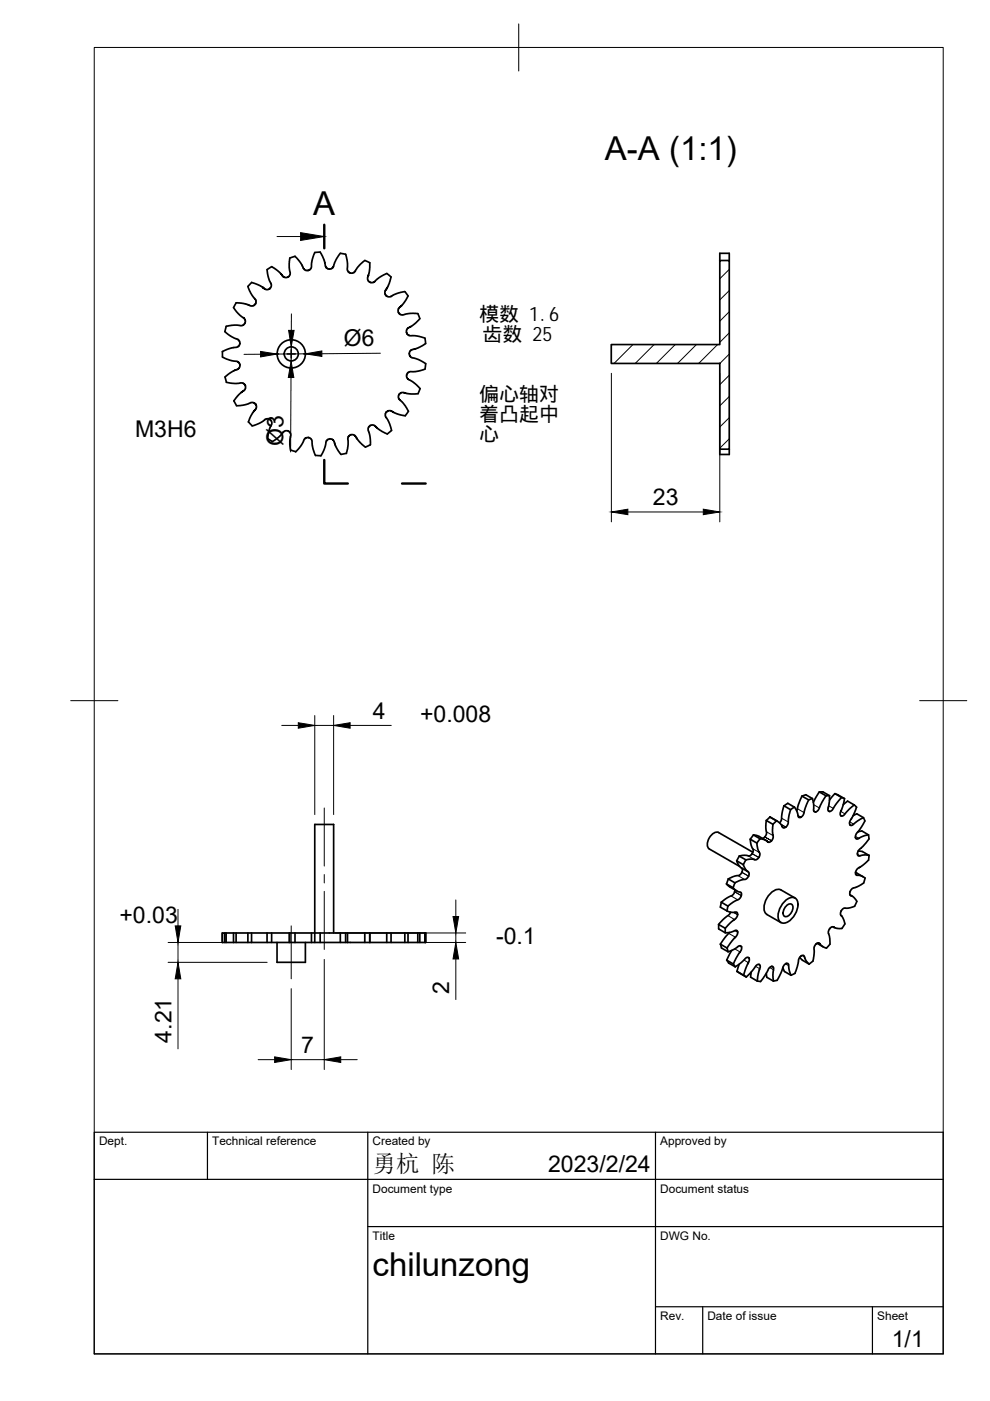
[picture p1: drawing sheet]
<svg xmlns="http://www.w3.org/2000/svg" width="210mm" height="297mm" viewBox="0 0 210 297" stroke-linecap="round" stroke-linejoin="round" font-family="sans-serif">
<!-- layer: Visible -->
<g fill="none" stroke="#000" stroke-width=".36">
<path d="M53.3 59.9l1.5 .5 1.5 .9 .4 .1 .5-.2M53.4 59.9l-.4 .4a.75 .75 0 0 0-.2 1.2l.6 1 .8 1 .1 .6-.2 .4M56.6 57.2l.3 1.8 .6 1.3v.5l-.3 .4M56.6 57.2l1.1-.6 1.6 1.1 .8 1 .4 .2 .5-.1M61.4 54.7l-.1 2 .2 1.4-.5 .6M61.5 54.7l1-.4 1.3 1.4 .6 1.3 .3 .3h.6M65.3 57.3h.1M69.8 57.1l-.7-.5-.4-1.6-.7-1.4a1.07 1.07 0 0 0-1.3 .1l-.6 1.6-.1 1.5-.3 .4-.4 .1M69.8 57h.1M73.3 53.9l.4 1.8-.1 1.5 .2 .4 .5 .3M73.3 53.9h-.3a.92 .92 0 0 0-1.4 .5l-1 2.3-.8 .4M74.3 57.9h.1"/>
<path d="M77.3 55.2l-1.1 1-1.1 1.5-.4 .2h-.4M77.4 55.2l1 .5-.1 1.9-.4 1.3 .1 .5 .3 .4M78.4 59.8h.1M78.4 59.8l.3 .1 .5-.1 1.8-1.3a1.04 1.04 0 0 1 1.1-.4 1.04 1.04 0 0 1 .8 .8l-.5 1.6-.8 1.3v.5l.3 .3M152.6 55.2v-1.5h2v1.5M47.2 74.5v.6a.76 .76 0 0 0 .6 .9l1.2 .4 1.4 .3 .5 .7M47.7 70.3l1.4 1.1 1.5 .7 .2 .3v.4M48 69.2l-.3 1.1M50.1 64.2l1.6 .2 1.6 .5 .4-.1 .4-.3M50.1 64.2l-.3 .5a.77 .77 0 0 0 .2 1.1l.8 .9 1.1 .9 .1 .5-.1 .4-.3 .4-.4 .2-1.5-.2-1.8 .3M50.8 72.9l-.1 .4-.4 .3-1.5 .3-1.7 .7M50.9 77.4l-.1 .4-.3 .4-1.3 .6-1.5 1.1 .3 1.1"/>
<path d="M50.9 72.8h.1M50.9 77.3v.1M52 68.4v.1M81.8 62.6l.1 .1M84.5 66.3l.4 .4 .4 .1 1.4-.3 1.2-.1a.8 .8 0 0 1 1 .9l.1 .2M84.5 66.3h.1M85.8 61.8l-1.5 .4-1.6 .7h-.4l-.4-.2M85.8 61.8l.7 1-.8 1.3-1.2 1.4-.1 .4 .1 .4M86.2 70.5l.2 .4 .4 .3h1.6l1.7 .5M86.2 70.5h.1M86.2 79.5l.2 .8 1.2 .7 1 .9a.8 .8 0 0 1 .2 1.3l-.1 .2M86.2 79.4v.1"/>
<path d="M86.8 75h.1M86.8 75l.1 .4 .3 .4 1.5 .4 1.6 .9M89 67.6l-1.2 1.1-1.4 1-.2 .4v.4M90.1 71.7l.1 1.1M90.2 72.8l-1.3 .9-1.7 .5-.3 .3-.1 .5M90.3 77.1l-.2 1.2-1.7 .4-1.5 .1-.5 .3-.2 .4M129.6 73.1h23v-17.9h2v40h-2v-18.1h-23zM48 81.1l1.7 .2 1.6-.1 .4 .2 .3 .3M49.6 85l.3 .5a.91 .91 0 0 0 1.2 .5l1.2-.3 1-.4 .6 .1 .3 .3M52 81.8l.1 .4-.2 .4-1.4 1.2-.9 1.2M52 81.7h.1M53.4 90.3l1.7-.6 1.4-.9 .7 .1 .4 .4v.5l-.6 1.4-.3 1.8"/>
<path d="M54.2 85.7l.2 .5-.1 .4-.9 1.2-.7 1.7 .8 .8M56.8 93l.9 .6M57.3 89h.1M61.1 91.4l-.5-.1-.4 .2-1 1.1-1.5 1M61.1 91.4l.4 .3 .2 .4-.3 1.3 .2 2M61.1 91.4h.1M61.6 95.4l.6 .2a.84 .84 0 0 0 1.1-.4l.7-1 .6-1.1 .3-.3 .6-.1 .6 .7 .2 1.6 .6 1.6h1.2M69.9 93.1l-.4 .1-.3 .3-.4 1.7-.8 1.5M70 93.1h.3l.4 .3 .5 1.4 1.1 1.6 1.1-.3M70 93h-.1M74.4 92.2l-.5 .3-.1 .3v1.7l-.4 1.6M74.4 92.2l.4-.1 .4 .2 1 1.4 1.3 1.1"/>
<path d="M74.4 92.2h.1M78.4 90.3l-.3 .4-.1 .5 .4 1.3 .1 1.8M78.5 90.2h.8l1 .9 1.8 .9M78.5 94.3l-1 .5M81.9 87.4l-.2 .3v.5l.6 .9 .6 1.5a.79 .79 0 0 1-.5 1.2l-.3 .2M81.9 87.3h.1M84.6 83.7l-.1 .4 .1 .5 1.5 1.7a1.03 1.03 0 0 1 .4 1 1.03 1.03 0 0 1-.8 .8l-1.6-.4-1.3-.6h-.6l-.3 .2M84.6 83.7h.1M88.6 83.5h-1.5l-1.9-.3-.6 .5M152.6 95.2v1.2h2v-1.2M150.4 180l6.4 3.7M152.4 176.5l7.2 4.2"/>
<path d="M152.4 176.5a2.07 2.07 0 0 0-2.3 1.7 1.43 1.43 0 0 0 .3 1.8M159.1 177.9l.1 1.2 .5 1.1-.2 .8-.6 .5-1-.2-1.2 .2M159.1 177.9l1.4 .8M159.7 177l1.1 .3 1.6 .9M159.7 177l1.5 .8M159.8 177l-.7 .9M160.5 178.7l.1 1.2 .5 1.1-.2 .8M161.2 177.8l-.7 .9M161.2 177.8l1 .3 .8 .5 .6-.3M162.2 177.4v.1M162.5 174l-.1 1.5 .1 1.3-.3 .6-.5 .4M162.5 174l1.4 .8"/>
<path d="M163.2 173.2l1.6 .9M163.2 173.2l1.5 .8M163.3 173.2l-.8 .8M163.6 178.2v.1M163.9 174.8l-.1 1.6 .1 1.2-.3 .7M164.7 174l.8 .7 .5 .8 .6-.1M164.7 174l-.8 .8M166.2 170.8l1.4 .9-.4 1.4-.1 1.4-.5 .9M166.2 170.8l-.4 1.4-.1 1.6-.4 .7M166.2 170.8l.8-.5 1.4 .8 .6 1 .3 1.1 .5 .1M168.4 171.1l-.8 .6M169.8 173.3h.1"/>
<path d="M170 168.8l-1.1 3.1M170 168.8l1.4 .8M170.1 168.8l.8-.3 1.4 .8M171.4 169.6l-.6 1.6-.4 1.4-.6 .7M172.3 169.3l-.8 .3M173 172.1h-.1M174.5 167.9l1.4 .8M174.5 167.9h-.8M175.1 168.7l-.8 1.4-.8 1.6-.6 .5-.4-.3v-1.5l-.2-1.1M175.1 168.7l-1.4-.8-1.3 2.2M175.8 172h.1M175.9 168.7h-.8"/>
<path d="M175.9 168.7v1.2l-.4 1.6 .1 .4 .2 .1M177 168.3l.7 .2M177.6 168.5l1.4 .8M178.3 172.9v.1M178.4 169.1l.7 .2M178.4 169.1l-1.1 1.3-.8 1.3-.6 .3M178.4 169.1l-1.4-.8-1.1 1.3M178.8 170.6l.9-.8 1.4 .9M179 169.3l-.3 1.6-.5 1.4-.1 .4 .2 .3M180.2 174.8h.1M180.9 173l.8-.5 1.4 .9M181.1 170.7l-1.1 .9-1 1.2-.4 .2h-.3"/>
<path d="M181.1 170.7a.7 .7 0 0 1 .3 1.1l-1.2 2.4-.1 .4 .2 .4 .4-.1 1.1-.8 1.3-.7M181.9 176.4l.8-.2 1.4 .8M183.1 173.4l.3 .7M183.4 174.1l-1 1.7-.8 .9-.2 .9 .1 .2 .3 .1 1.4-.7 .9-.2M184.1 177a1.73 1.73 0 0 1-.5 1.7l-1.6 1.6-.2 .7M47.1 197.8h43.2v2h-43.2zM47.1 197.8v2M47.7 197.8v2M47.9 197.8v2M49.5 197.8v2M50.1 197.8v2M52.6 197.8v2"/>
<path d="M53.3 197.8v2M56.6 197.8v2M57.6 197.8v2M58.7 199.8v4.2h6v-4.2M61.3 197.8v2M61.4 197.8v2M62.5 197.8v2M66 197.8v2M67.9 197.8v2M70.7 197.8v-23h-4v25M72.2 197.8v2M73.3 197.8v2"/>
<path d="M73.7 197.8v2M77.3 197.8v2M78.4 197.8v2M82 197.8v2M82.9 197.8v2M85.8 197.8v2M86.5 197.8v2M88.6 197.8v2M89 197.8v2M90.1 197.8v2M90.2 197.8v2M152.4 196.9l1.4 .9"/>
<path d="M152.4 196v.9M152.7 192.3l1.6 .9 .9 .2h.9l.3 .3v.4l-.3 .6-1.2 .9-1.1 1.2M152.9 191.3l1.4 .8M152.9 191.3l-.2 1M153.8 196.8v.9M154 187.4l1.4 .8 .8 .7 .9 .3 .1 .7M154 187.4l.7 .6 1.5 .9M154.3 192.1l-.2 1M154.4 186.4l1.4 .8M154.4 186.4l-.4 1M154.7 197.7l-1 1.1-1 1.4M154.9 193.4l-.3 .5-1.3 1.1-.9 1 1.4 .8"/>
<path d="M155.7 189.1l-.4 .7-1.1 .5-1.3 1M155.8 189.1h.1M155.8 188.7v.4M155.8 187.2l-.4 1M156.2 182.5l1.4 .8 .5 1 .6 .6 .1 .4-.2 .6-.4 .5-1.1 .2-1.3 .6M156.2 182.5l.7 1.3 1.7 1M156.4 197.6h.1M156.4 197.6l-.2-.3-.2-.1-1.1 .5-1.1 .1M156.4 197.6l-.3 .9-.9 1-1 1.5M156.7 181.5l1.5 .8 .9-.2 1.1 .2 .4-.1 .3-.4M156.8 181.5l-.6 1M157.2 189.9l-.5 .8-1.3 .6-1.1 .8"/>
<path d="M157.2 189.9h.1M157.2 184.1l.2 .6-.5 .8-1.5 .4-1 .5M157.3 184.9v.1M158.1 182.3l-.5 1M160.9 181.8h.1M166.2 191.3a2.29 2.29 0 0 1 2.4-.9 2.54 2.54 0 0 1 .1 3.2 3.4 3.4 0 0 1-2.7 2.1 1.47 1.47 0 0 1-1-2.1 5 5 0 0 1 1.2-2.3zM166.7 192a.77 .77 0 0 1 1.4 0 1.95 1.95 0 0 1-1.6 2.3 1.29 1.29 0 0 1 0-1.9zM168.6 190.4l-3-1.7a2.29 2.29 0 0 0-2.6 1.1 3.6 3.6 0 0 0-.7 3.8l3.3 2M173.2 200l1.3 .7M175.9 196.9l-.3 .9 .3 1.3a1.86 1.86 0 0 1-.7 1.9M175.9 196.9h.1M176.6 196.5l.2 .1"/>
<path d="M178.4 193.1l-.2 .9 .6 .7 .3 1.2M178.4 193.1h.1M179.1 195.9l-.3 .5a.74 .74 0 0 1-.8 .5l-1.6-.4-.5 .4M180.2 189v.8l.7 .3 .8 1M180.2 189.7l.5 .3M181.2 192.2l-1.3 .3-1 .1-.5 .5M181.4 185l1.6 .9M181.4 184.9v.4l.2 .3h.8l.9 .5a1.47 1.47 0 0 1-1 1.7l-1.5 .5-.6 .7M181.7 191.1l-.5 1M181.8 181h.1M181.9 180.5h.9l1.5 .9-1-.1-1.2 .2-.3-.5M184.3 181.4a2.06 2.06 0 0 1-1 1.8l-1.5 1-.4 .7"/>
<path d="M152.7 200.2l1.5 .8M152.8 200.2l.2 .8M153 201l1.4 .8M154.1 203.6l1.4 .8M154.1 203.6l.4 .6M154.2 201l.2 .8M154.5 204.2l1.4 .8M155.2 201.5l-1.1 2.1M155.5 204.4l.4 .6M156.3 206l.5 .3M156.7 204.4l-.4 1.6 1.4 .8M156.8 206.3l1.4 .8"/>
<path d="M157.2 200.7h.1M157.2 200.7l-.4-.2-1.3 .8-1.1 .5M157.2 200.7l-.1 .8-1 1.6-.6 1.3M157.7 206.8l.5 .3M158.7 203.1h.1M158.7 203.1l-.3-.1-.2 .1-1.2 1.1-1.1 .8M158.7 203.1l.2 .6-.7 1.5-.5 1.6M159.3 206.1l-.1 1.1 1.4 .8M160.6 208a.89 .89 0 0 0 1.2-.6l1.2-2.1 .4-.3 .4-.1 .2 .3-.1 1.5 .1 1.3M160.9 204.5h.1M161 204.5l-.6 .1-2.2 2.5M161 204.5l.2 .2v.4l-.4 1.3-.2 1.6"/>
<path d="M162.5 206.4l.1 .8 1.4 .8M164.8 207.8l-.8 .2M166.7 204.3l-.6 .6-.5 1.3-.8 1.7M166.7 204.3h.1M166.7 204.3h.3l.2 .2 .1 1.2 .4 1.1-1.4-.8-.3-.9M168.6 206.4l-.9 .4M169.6 203l.5 .6 1.5 .8M169.9 202.7l-.6 .7-.3 1.6-.4 1.4M169.9 202.6v.1M169.9 202.7h.6l.4 1 .7 .7M173 200.2l-.4 .7v1.7a1.98 1.98 0 0 1-1 1.8M173 200.1h.1"/>
<path d="M173 200.1l.6-.2 .8 .8 .8 .3"/>
<circle cx="61.8" cy="75" r="3"/>
<circle cx="61.8" cy="75" r="1.49"/>
</g>
<!-- layer: Visible Narrow -->
<g fill="none" stroke="#000" stroke-width=".21">
<path d="M159.6 179.9l1.4 .8M162.5 176.3l1.4 .9M163.6 178.3l-1.4-.9 1.4 .9M165.5 174.7l1.1 .7M165.6 174.8l1 .6M165.7 173.5l1.4 .8M169.1 171.5l1.4 .8M169.2 172.9l.6 .4-.6-.4M172.5 170.6l1.2 .7M172.5 171.9l.4 .3M175.6 171.9l.3 .1M175.6 171.9l.2 .1"/>
<path d="M175.7 170.8l1 .6M178.3 172l.9 .6M180.2 174.3l.8 .4M181.4 177.3l.7 .4M154.3 194.1l1.4 .9M154.5 197.9l1.4 .8M155 190l1.4 .8M155.5 193.4l.9 .5M155.6 193.4l.8 .5M155.7 189.1l1.5 .8M155.8 197.3l.6 .3M156.5 185.6l1.4 .9"/>
<path d="M157.3 184.9l1.4 .9M158.6 181.4l1.4 .9M159.5 181l1.4 .8-1.4-.8M173.5 199.9l.3 .2M176.7 196.5l.1 .1M180.3 189.8l.1 .1M181.4 185.4l.4 .2M181.8 181.1l.6 .3M155.8 201.2l1.1 .6M156.8 200.5l.4 .2-.4-.2M157.7 203.5l1 .6M158.7 203.1l-.1-.1 .1 .1"/>
<path d="M160.2 204.9l.9 .5M163.2 205.1l.8 .5M166.5 204.4l.7 .4M170.1 202.6l.5 .3"/>
</g>
<!-- layer: BORDER -->
<path d="M20 10.1h180v276.9h-180zM110 5.1v10M15 148.6h10M195 148.6h10" fill="none" stroke="#000" stroke-width=".21"/>
<!-- layer: TITLEBLOCK -->
<path d="M20 240.1h180v46.9h-180zM20 250h180M44 240.1v9.9M78 240.1v46.9M139 240.1v46.9M78 260.1h122M139 277.1h61M149 277.1v9.9M185 277.1v9.9" fill="none" stroke="#000" stroke-width=".25"/>
<!-- layer: Hatching -->
<g fill="none" stroke="#000" stroke-width=".21">
<path d="M154.6 57.1l-2 2M129.7 73.1h-.1M134.2 73.1l-4 4M138.7 73.1l-4 4M143.2 73.1l-4 4M147.7 73.1l-4 4M152.1 73.1l-4 4M154.6 61.6l-2 2M154.6 66.1l-2 2M154.6 70.6l-2 2M154.6 75.1l-2 2M154.6 79.6l-2 2"/>
<path d="M154.6 84.1l-2 1.9M154.6 88.5l-2 2M154.6 93l-2 2"/>
</g>
<!-- layer: Section Lines -->
<path d="M68.7 47.7v4.9M68.7 97.5v5h5M85.2 102.5h5.1" fill="none" stroke="#000" stroke-width=".51"/>
<path d="M58.7 50.2h5" fill="none" stroke="#000" stroke-width=".21"/>
<path d="M63.7 49.3l5 .9-5 .8z" fill="#000" stroke="#000" stroke-width=".21"/>
<!-- layer: FD_Dimensions -->
<g fill="none" stroke="#000" stroke-width=".21">
<path d="M55.2 75.1h-3.5M61.7 73.5v3M61.8 66.6v3.4M64.7 75l-6 .1M80.6 74.9l-12.4 .1M129.6 79.1v31.5M152.6 79.1v31.5M61.7 80l-.1 15.8M133.1 108.5h16M59.7 153.8h3.5M66.7 151.7v21M66.7 153.8h4"/>
<path d="M70.7 151.7v21M74.2 153.8h8.8M35.6 199.8h21M37.7 192.8v3.5M37.7 199.8v4.2M71.1 197.8h27.6M71.1 199.8h27.6M96.6 190.8v3.5M96.6 197.8v2M35.6 204h21M37.7 207.5v14.9M61.7 209.6v17.2"/>
<path d="M68.7 203.4v23.4M96.6 203.3v8.6M54.7 224.7h3.5M61.7 224.7h7M72.2 224.7h3.5"/>
</g>
<g fill="#000" stroke="#000" stroke-width=".21">
<path d="M55.2 74.5l3.5 .6-3.5 .6zM61.2 70h1.2l-.7 3.5zM64.7 75l3.5-.6v1.2zM61.7 76.5l.6 3.5h-1.2zM129.6 108.5l3.5-.5v1.1zM149.1 108l3.5 .5-3.5 .6zM63.2 153.2l3.5 .6-3.5 .6zM70.7 153.8l3.5-.6v1.2zM37.1 196.3h1.2l-.6 3.5zM96.1 194.3h1.1l-.6 3.5zM37.7 204l.6 3.5h-1.2zM96.6 199.8l.6 3.5h-1.1z"/>
<path d="M58.2 224.1l3.5 .6-3.5 .6zM68.7 224.7l3.5-.6v1.2z"/>
</g>
<!-- layer: Smart Centers -->
<path d="M56.7 75h2.4M60.9 75h1.7M61.7 70v2.4M61.7 74.2v1.7M61.7 77.7v2.3M64.4 75h2.3M68.7 171.3v12.3M61.7 196.3v11.2M68.7 185.4v1.8M68.7 189v12.3" fill="none" stroke="#000" stroke-width=".21"/>
<g font-size="7">
<text x="128.3" y="34">A-A (1:1)</text>
<text x="66.4" y="45.6">A</text>
<text x="79" y="270.6">chilunzong</text>
</g>
<text font-size="5" x="79" y="248.5">勇杭 陈</text>
<g font-size="4.9">
<text x="72.9" y="73.4" transform="rotate(-1 72.9 73.4)">Ø6</text>
<text x="28.6" y="92.6">M3H6</text>
<text x="60.1" y="94.6" transform="rotate(-90 60.1 94.6)">Ø3</text>
<text x="138.4" y="107.1">23</text>
<text x="79.1" y="152.4">4</text>
<text x="89.1" y="153.1">+0.008</text>
<text x="25.3" y="195.8">+0.03</text>
<text x="105.2" y="200.2">-0.1</text>
<text x="95.2" y="210.7" transform="rotate(-90 95.2 210.7)">2</text>
<text x="36.3" y="221.1" transform="rotate(-90 36.3 221.1)">4.21</text>
<text x="63.9" y="223.3">7</text>
<text x="116.2" y="248.5">2023/2/24</text>
<text x="189.1" y="285.7">1/1</text>
</g>
<g font-size="4.2">
<text x="101.6" y="68.1">模数 1.6</text>
<text x="102.3" y="72.3">齿数 25</text>
<text x="101.6" y="85">偏心轴对</text>
<text x="101.6" y="89.3">着凸起中</text>
<text x="101.6" y="93.5">心</text>
</g>
<g font-size="2.5">
<text x="21" y="242.9">Dept.</text>
<text x="45" y="242.9">Technical reference</text>
<text x="79" y="242.9">Created by</text>
<text x="140" y="242.9">Approved by</text>
<text x="79" y="252.8">Document type</text>
<text x="140" y="252.8">Document status</text>
<text x="79" y="262.9">Title</text>
<text x="140" y="262.9">DWG No.</text>
<text x="140" y="279.9">Rev.</text>
<text x="150" y="279.9">Date of issue</text>
<text x="186" y="279.9">Sheet</text>
</g>
</svg>
